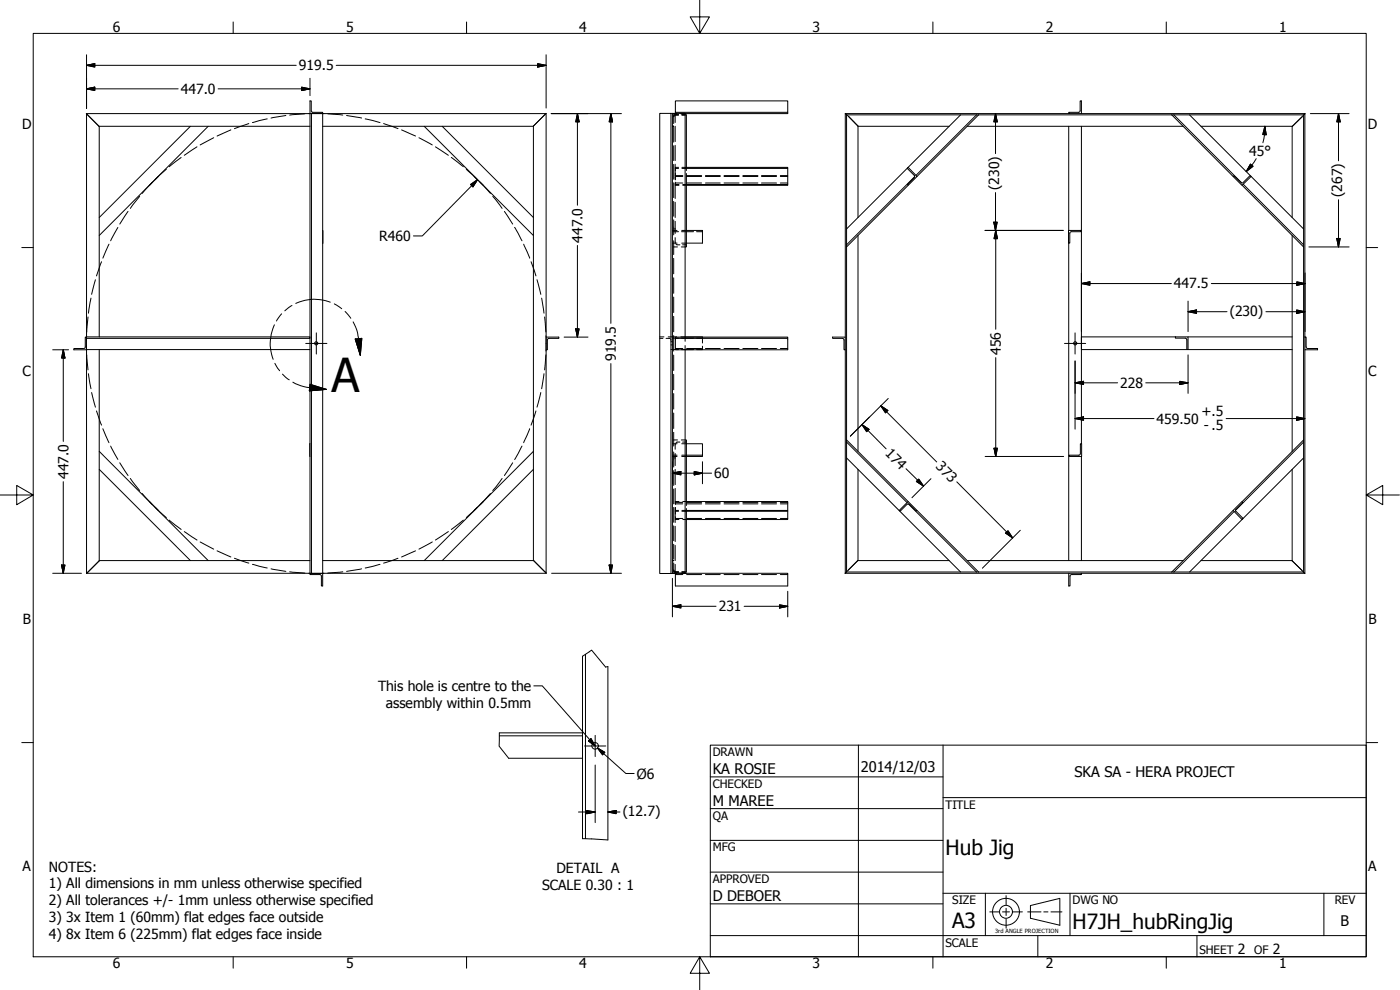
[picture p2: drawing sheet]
<svg xmlns="http://www.w3.org/2000/svg" width="420mm" height="297mm" viewBox="0 0 420 297" stroke-linecap="round" stroke-linejoin="round" font-family="sans-serif">
<!-- layer: Title (ANSI) -->
<g fill="none" stroke="#000" stroke-width=".3">
<path d="M26 34.1v67M29.7 37.9h63.3M57.1 37.9l-27.3 27.4M62.5 37.9l-32.7 32.8M93 34h.5v138.1h-.5zM93 34.1h-67.1l3.9 3.9v63.1M93.4 33.2v-2.9h-.4v3.7M93.4 33.2l.5 .5h2.9v.3M93.5 34h3.3M96.8 34v138.1h-3.3M96.8 34.1h67M127.3 37.9l32.8 32.8"/>
<path d="M132.7 37.9l27.4 27.4M160.1 37.8v130.3l3.8 3.8v-137.9l-3.9 3.9h-63.2M198 34h3.4v138.1h-3.4zM201.4 34h4.2v67.1M201.8 34v137.9M202.7 30.3h33.7v3.4h-33.7zM202.7 33.7v.3M205.6 34.5h.4v15.7M236.4 33.7v.4h-30.8M254.6 34.9l2.9 2.9v27.5M288.3 34.5l-34.2 34.2M290.3 37.9h64.8"/>
<path d="M293.1 34.5l-18.2 18.1M293.7 34.5l-18.5 18.4M320.7 34.1h-67l3.9 3.8h27.3M320.7 37.9v31.2M324.2 33.2v-2.9h.3v3.8h-3.8v-.4h3M324.2 33.2l-.5 .5M324.5 34.1h67.2l-.4 .4h-137.2M324.5 37.9v95.2M351.7 34.5l18.4 18.4M352.3 34.5l20.4 20.4M357 34.5l34.2 34.2M390.8 35l-2.9 2.9h-27.5"/>
<path d="M391.2 34.5v137.2l.4 .4M47.5 52.9l-2.7 2.7M142.4 52.9l2.6 2.7M205.6 50.2h30.8v.3h-30.8M206 53v20.5M236.4 50.5v4.9h-30.4M236.4 55.4v.2h-30.4M272.5 50.2l2.7 2.7-2.7 2.7-.2-.2 2.1-2.2 .1-.4-2.2-2.3zM272.5 55.6l-18.4 18.5M274.5 53l-20.4 20.5M372.4 54.7l-2.1-2-.2 .2 2.6 2.7 2.8-2.7-.3-.2-2.1 2M372.4 54.8h.7"/>
<path d="M372.8 55.6l18.4 18.5M373.1 55.3l18.1 18.2M96.8 69.1v3.8M205.6 73.5h.4v.6h-.4M206 69.1h4.8v3.8h-4.8M257.5 70.7v64.7M320.7 72.9v95.3M321.5 69.5l-.4 .5M321.6 69.5h2.9v-.4h-3.8v3.8h.4v-2.9M387.8 65.3v-27.3l3.8-3.9v67M387.8 70.7v64.7M25.1 104.6h-2.9v.4h3.8"/>
<path d="M25.9 101.1h-.3v3l-.5 .5M25.9 101.5v-.4h67.1v.4h-67.1v3.4h67.1M26 104.9v67.2l3.8-3.9h63.2M29.8 104.9v63.4M163.9 101.1h3.8v.4h-3M164.8 101.5l-.5 .5v3h-.4M202.7 101.1h33.7v.4h-33.7zM202.7 101.5v3.5h33.7v-3.5M205.6 101.1h5.2M205.6 105v66.9M249.9 101.1h3.8v3.9h-.4v-3l-.2-.4-3.2-.1zM253.7 105v66.9l3.8-3.8v-27.3"/>
<path d="M253.7 101.1v-67.1l.4 .4v137.2M324.5 104.9h31.7M324.5 101.1h28.2M352.7 101.1v.4h3l.5 .4M352.7 101.1h3.9v3.8h-.4v-3M356.6 104.9h31.2M356.6 101.1h31.2M391.6 101.1h.4v3l.2 .4 3.2 .1v.4h-3.8zM391.6 105v67.1M391.6 101.1h.1M29.8 135.4l32.7 32.8M93 133.1v3.9"/>
<path d="M160.1 135.4l-32.8 32.8M205.6 132h.4v.6h-.4M206 133.1h4.8v3.5h-4.8M206 132.6v18.2M210.8 136.6v.4h-4.8M254.1 137.4l34.2 34.2M254.1 132.6l18.1 18.2M254.1 132l18.4 18.5M323.8 136.6l.4-.5v-3h.4v3.9h-3.8v-.4h3M324.5 137v31.2M391.2 137.4l-34.2 34.2M391.2 132.6l-20.4 20.5"/>
<path d="M391.2 132l-18.4 18.5M29.8 140.8l27.3 27.4M44.8 150.5l2.7 2.6M145 150.5l-2.6 2.6M160.1 140.8l-27.4 27.4M205.6 153.1h30.8v.3h-30.8M206 150.5h30.4v2.6M206 153.4v18.2h-.4M236.4 153.4v2.5h-30.4M272.5 150.5l2.7 2.6-.2 .3-2.3-2.2-.5 .1-2.1 2.1-.2-.3zM272.6 151.2l20.5 20.4M275.2 153.1l18.5 18.5"/>
<path d="M370.1 153.1l-18.4 18.5M370.4 153.5l-18.1 18.1M371 153.5l2.1 2.1-.4 .3-2.6-2.8 2.6-2.6 .4 .2-2.1 2.1-.2 .3 .1 .4M387.8 140.8v27.5l2.9 2.8M96.8 168.2h63.3l3.9 3.8-67.2 .1v3.7h-.3v-3l-.3-.3-3.2-.1v-.3l-67-.1M201.8 172l-.4 .1M201.8 171.9h3.8M202.7 172v3.8h33.7v-3.8h-30.8M284.9 168.2h-27.5l-2.8 2.9M290.3 168.2h64.8M321.6 172.4h2.9v-.4h-3.8v3.8h.4v-3l.5-.4M324.5 172h67"/>
<path d="M360.4 168.2h27.3l3.8 3.8M391.2 171.6h-137.2l-.4 .4h67.1M174.8 196.9v54.7M175.7 196.3v55.3M149.9 219.9h24.9v.9h-24.9M182.4 200v52M152.7 227.5h22.1"/>
<circle cx="94.9" cy="103" r=".48"/>
<circle cx="322.7" cy="103" r=".48"/>
<circle cx="178.6" cy="223.8" r=".98"/>
</g>
<!-- layer: Visible (ANSI) -->
<g fill="none" stroke="#000" stroke-width=".3">
<path d="M201.8 37.8h.1M201.8 34.1h1.3M201.8 37.9h.1M201.8 38h.1M202.1 37.8h.1M202.1 37.9h.1M202.1 38h.1M202.2 34.7v2.4M202.2 38.2v4.5M202.2 34.7v.1M202.2 34.7v.2M202.2 34.8v.2"/>
<path d="M202.4 34.5l-.2 .1M202.5 34.5h.2M202.6 34.5v2.3M202.6 37.9v4.6M202.7 34.4l-.3 .1M202.7 34.5h-.3M202.7 34.1h.1M202.7 34h.1M202.7 34.4h.9M203.6 34.5l-1.2 .1M204.3 34.1h1.3M204.7 34.4h.9"/>
<path d="M204.7 34.5h.9M202.2 43.7v4.5M202.2 49.3v4.5M202.2 54.8v4.5M202.6 43.6v4.6M202.6 49.3v4.5M202.6 55v4.5M202.7 52.7h2.2M202.7 54.9h2.2M202.7 51.9v.9M202.7 53.1v.9M202.7 54.7v.7"/>
<path d="M202.7 55.5l1.1 .1M202.7 50.5h.9M202.7 55.4h1.1M202.7 52.9h2.2M203.6 50.2h-.9v1M204.7 50.2h.9M204.7 50.5h.9M204.9 55.4h1.1M204.9 55.6h1.1M206 50.2v1M206 52.1v.9M206.1 52.7h4.5"/>
<path d="M206.1 54.9h4.5M206.1 52.9h4.5M211.7 52.7h4.5M211.7 54.9h4.5M211.7 52.9h4.5M217.3 52.7h4.5M217.3 54.9h4.5M217.3 52.9h4.5M222.9 52.7h4.6M222.9 54.9h4.6M222.9 52.9h4.6M228.5 52.7h4.5"/>
<path d="M228.5 54.9h4.5M228.5 52.9h4.5M234.2 52.7h2.2M234.2 54.9h2.2M234.2 52.9h2.2M201.8 72.9h1.4M201.8 69.5h1.8M201.8 69.1h1.4M202.2 60.4v4.5M202.2 66v2.4M202.2 68.5v2M202.2 72.2v4.2"/>
<path d="M202.2 77.5v4.7M202.2 68.7h.2M202.2 74.1h1.1M202.5 68.7h.1M202.6 71.3l.1 1.7M202.6 60.7v4.6M202.6 66.4v3.6M202.9 73.3l1.1 .2M204.5 74.1h1.1M204.5 69.5h3.7M204.6 72.9h1.4M204.6 69.1h1.4"/>
<path d="M204.9 73.5h.7M209 69.5h1.8M202.2 83.4v4.6M202.2 89.1v4.7M202.2 94.9v4.7M198 101.5h.9M198 101.1h1.3M199.9 101.5l1.2 .1M200.5 101.1h2.6M201.3 101.8l.1 .3M201.4 103.5h.1M201.4 102.5h.1"/>
<path d="M201.4 104.9h.1M201.7 103.5h.1M201.7 102.5h.1M201.7 104.9h1.9M201.8 101.5h1.8M202.2 100.7v4.6M202.2 106.5v4.7M202.2 112.3v4.7M202.2 118.1v4.6M202.7 104.6h2.2M204.3 101.1h1.3M204.5 104.9h3.7"/>
<path d="M204.5 101.5h3.7M205.6 101.1v1.3M205.6 103.7v1.3M206.1 104.6h4.5M209 101.5h1.8M210.8 101.8v1.1M210.8 103.9v1h-1.8M210.8 101.1v.5M211.7 104.6h4.5M217.3 104.6h4.5M222.9 104.6h4.6M228.5 104.6h4.5"/>
<path d="M234.2 104.6h2.2M201.8 133.1h1.4M201.8 136.6h1.4M201.8 137h1.4M202.2 123.9v4.7M202.2 129.7v4.1M202.2 135.6v2M202.2 137.7v2.4M202.2 132h1.1M202.2 137.4h.2M202.5 137.4h.1M202.6 136.1v3.6"/>
<path d="M202.7 133.1l-.1 1.7M204 132.6l-1.1 .2M204.5 132h1.1M204.6 133.1h1.4M204.6 136.6h1.4M204.6 137h1.4M204.9 132.6h.7M202.2 141.2v4.5M202.2 146.7v4.5M202.2 152.3v4.4M202.2 157.8v4.4M202.6 140.8v4.6"/>
<path d="M202.6 146.5v4.6M202.6 152.3v4.5M202.6 157.9v4.6M202.7 155.1v.8h1.1M202.7 155.6h2.2M202.7 150.7h2.2M202.7 152.3v1.9M202.7 153.1h.9M202.7 153.4h.9M202.7 151.2h2.2M203.8 150.5h-1.1v.9M204.7 153.1h.9"/>
<path d="M204.7 153.4h.9M204.9 155.9h1.1M204.9 150.5h1.1M206 150.8v.9M206 152.6v.8M206.1 155.6h4.5M206.1 150.7h4.5M206.1 151.2h4.5M211.7 155.6h4.5M211.7 150.7h4.5M211.7 151.2h4.5M217.3 155.6h4.5"/>
<path d="M217.3 150.7h4.5M217.3 151.2h4.5M222.9 155.6h4.6M222.9 150.7h4.6M222.9 151.2h4.6M228.5 155.6h4.5M228.5 150.7h4.5M228.5 151.2h4.5M234.2 155.6h2.2M234.2 150.7h2.2M234.2 151.2h2.2M201.8 168.1h.1"/>
<path d="M201.8 168.3h.1M201.8 172.1h1.3M201.8 168.2h.1M202.1 168.1h.1M202.1 168.3h.1M202.1 168.2h.1M202.2 171.2v.2M202.2 171.4l.2 .2M202.2 163.3v4.5M202.2 168.9v2.4M202.2 171.3v-.2v.3M202.4 171.5l.3 .1"/>
<path d="M202.5 171.6h.2M202.6 163.6v4.6M202.6 169.3v2.3M202.7 171.6h-.3l1.2 .1M202.7 171.6h.9M202.7 172.4h2.2M204.3 172.1h1.3M204.7 171.6h.9M204.7 171.7h.9M205.6 172h.1M206.1 172.4h4.5M211.7 172.4h4.5"/>
<path d="M217.3 172.4h4.5M222.9 172.4h4.6M228.5 172.4h4.5M234.2 172.4h2.2"/>
</g>
<!-- layer: Visible Narrow (ANSI) -->
<path d="M174.8 196.9l2.7-1.8 4.2 5 .7-.1M149.9 219.9l-.1 4 2.9 3.6M174.8 251.6l7.6 .4" fill="none" stroke="#000" stroke-width=".3"/>
<!-- layer: Detail Boundary (ANSI) -->
<path d="M82.4 97.5a13.3 13.3 0 0 0-.4 10.3M84.5 94.2l-1.5 2.1M87.6 91.7l-2.1 1.6M99.1 90.7a13 13 0 0 0-10.3 .3M100.3 91.2l2.3 1.4M103.6 93.5l1.7 2M106 96.6l1.3 3.3 .8 6.7M82.5 109l1.4 2.2M84.8 112.3l2 1.7M87.9 114.7l2.4 1 1.7 .5 5.9 .6M93 115.3l4.9 1.5-5.1 .5zM106.6 101.7l2-.2-.5 5.1z" fill="none" stroke="#000" stroke-width=".3"/>
<path d="M92.8 117.3l5.1-.5zM93 115.3l4.9 1.5-5.1 .5zM106.6 101.7l1.5 4.9zM106.6 101.7l2-.2-.5 5.1z" fill="#000" stroke="#000" stroke-width=".3"/>
<!-- layer: Symbol (ANSI) -->
<g fill="none" stroke="#000" stroke-width=".3">
<path d="M10 10h400v277.1h-400zM70 6.6v3.4M140 6.6v3.4M210 0v10l-2.9-4.9h5.8l-2.9 4.9M280 6.6v3.4M350 6.6v3.4M6.5 74.3h3.5M410 74.3h3.4M0 148.5h10l-5-2.8v5.7l5-2.9M410 148.5l5 2.9v-5.7l-5 2.8h10M6.5 222.8h3.5M410 222.8h3.4"/>
<path d="M70 287.1v3.4M140 287.1v3.4M210 287.1l2.9 4.9h-5.8l2.9-4.9v9.9M280 287.1v3.4M350 287.1v3.4"/>
</g>
<!-- layer: Sketch Geometry (ANSI) -->
<g fill="none" stroke="#000" stroke-width=".3">
<path d="M69.3 39l-4.1 1.8M74.7 37.1l-4.3 1.5M80.2 35.7l-4.4 1.1M85.8 34.7l-4.5 .7M91.5 34.1l-4.6 .4M92.6 34.1h4.6M98.4 34.1l4.5 .4M104 34.7l4.5 .7M109.6 35.7l4.4 1.1M115.1 37.1l4.3 1.5M120.5 39l4.2 1.8M41.9 58.9l-2.8 3.6"/>
<path d="M45.7 54.7l-3 3.3M49.9 50.8l-3.4 3.1M54.4 47.2l-3.6 2.8M59.1 44.1l-3.8 2.5M64.1 41.3l-4 2.2M125.7 41.3l4 2.2M130.7 44.1l3.9 2.5M135.4 47.2l3.7 2.8M140 50.8l3.3 3.1M144.1 54.7l3.1 3.3M147.9 58.9l2.8 3.6M30.5 78.5l-1.5 4.3"/>
<path d="M32.7 73.3l-1.8 4.2M35.4 68.2l-2.2 4M38.4 63.4l-2.5 3.8M151.4 63.4l2.5 3.8M154.4 68.2l2.3 4M157.2 73.3l1.7 4.2M159.4 78.5l1.4 4.3M26.4 95.1l-.4 4.5M27.3 89.5l-.8 4.5M28.6 83.9l-1.1 4.4M161.2 83.9l1.1 4.4M162.6 89.5l.7 4.5"/>
<path d="M163.4 95.1l.4 4.5M26 100.8v4.5M26 106.5l.4 4.5M26.5 112.1l.8 4.5M27.5 117.8l1.1 4.4M162.3 117.8l-1.1 4.4M163.3 112.1l-.7 4.5M163.8 100.8v4.5M163.8 106.5l-.4 4.5M29 123.3l1.5 4.3M30.9 128.6l1.8 4.2M33.2 133.8l2.2 4"/>
<path d="M35.9 138.9l2.5 3.8M153.9 138.9l-2.5 3.8M156.7 133.8l-2.3 4M158.9 128.6l-1.7 4.2M160.8 123.3l-1.4 4.3M39.1 143.6l2.8 3.6M42.7 148.1l3 3.3M46.5 152.2l3.4 3.1M50.8 156.1l3.6 2.8M55.3 159.5l3.8 2.5M134.6 159.5l-3.9 2.5M139.1 156.1l-3.7 2.8"/>
<path d="M143.3 152.2l-3.3 3.1M147.2 148.1l-3.1 3.3M150.7 143.6l-2.8 3.6M60.1 162.6l4 2.2M65.2 165.3l4.1 1.8M70.4 167.5l4.3 1.5M75.8 169.3l4.4 1.1M81.3 170.7l4.5 .7M86.9 171.6l4.6 .3M92.6 172h4.6M102.9 171.6l-4.5 .3M108.5 170.7l-4.5 .7"/>
<path d="M114 169.3l-4.4 1.1M119.4 167.5l-4.3 1.5M124.7 165.3l-4.2 1.8M129.7 162.6l-4 2.2M213.2 223.6h196.8v63.5h-196.8zM213.2 233.1h69.8M257.6 223.6v63.5M283 239.3h127M283 223.6v63.5M213.2 242.6h69.8M213.2 252.1h69.8M213.2 261.7h69.8"/>
<path d="M213.2 271.2h69.8M283 268h127M295.7 268v12.7M297.1 273.6h2.7M300.9 273.6h2.1M301.9 268.7v2.7M301.9 272.5v2.2M301.9 275.7v2.8M304 273.6h2.8M308.4 273.6h4M309.2 271.7l8.9-2.2v8.1l-8.9-2.1zM313.2 273.6h1.3"/>
<path d="M315.4 273.6h3.3M321.1 268v12.7M397.3 268v12.7M213.2 280.7h196.8M311.5 280.7v6.4M359.2 280.7v6.4"/>
<circle cx="301.9" cy="273.6" r="4"/>
<circle cx="301.9" cy="273.6" r="1.94"/>
</g>
<!-- layer: Border (ANSI) -->
<path d="M160.2 205.8h2.6l15.7 17.9-1.9-1.4 .8-.7 1.1 2M179.3 224.5l2.2 1.2-.7 .8zM179.3 224.5l8.5 7.6h2.5" fill="none" stroke="#000" stroke-width=".3"/>
<path d="M176.6 222.3l2 1.5zM176.6 222.3l.8-.7 1.2 2.2zM179.3 224.5l2.2 1.2zM179.3 224.5l2.2 1.2-.7 .8z" fill="#000" stroke="#000" stroke-width=".3"/>
<!-- layer: Center Mark (ANSI) -->
<path d="M94.9 99.9v6.3M322.6 99.9v6.3M91.8 103h6.3M319.5 103h6.3M175.5 223.8h6.3M178.6 220.6v6.4" fill="none" stroke="#000" stroke-width=".3"/>
<!-- layer: Dimension (ANSI) -->
<g fill="none" stroke="#000" stroke-width=".3">
<path d="M26 19.6l2.4-.5v1zM26 19.6h62.9M26 16.4v16.2M100.9 19.6h63M161.4 19.1l2.5 .5-2.5 .5zM163.9 16.4v16M26 26.7l2.4-.6v1.1zM26 26.7h27.5M65.5 26.7h27.5M90.5 26.1l2.5 .6-2.5 .5zM93 23.5v5.2M165.4 34.1h21.1"/>
<path d="M173.3 34.1l.5 2.5h-1zM173.3 34.1v27.5M183.3 34.1l.5 2.5h-1zM183.3 34.1v62.9M298.8 34.1l.5 2.5h-1zM298.8 34.1v12M379.6 37.9l.4 2.5h-1zM379.6 37.9l-.1 2.5-.5 2.4M393.3 34.1h11.6M401.7 34.1l.5 2.5h-1zM401.7 34.1v14.1M141.2 55.4l2.1-1.5-1.4 2.2z"/>
<path d="M143.3 53.9l-16.6 16.9h-2.6M298.8 57.8v11.3M375.3 49.3l.7 .6-2 1.6zM377 47.6l-1.3 2-1.7 1.9M401.7 59.9v14.2M173.3 73.6v27.5M295.6 69.1h23.5M298.3 66.7h1l-.5 2.4zM298.8 69.1l.5 2.5h-1zM298.8 69.1v29.7M392.8 74.1h12.1M401.2 71.6h1l-.5 2.5z"/>
<path d="M172.8 98.7h1l-.5 2.4zM324.5 85.1l2.6-.5v1zM324.5 85.1h27M324.5 81.9v17.6M356.6 93.5l2.5-.5v1zM356.6 90.3v9.2M356.6 93.5h11.6M363.5 85.1h28.2M379.9 93.5h11.7M389.1 93l2.5 .5-2.5 .5zM389.2 84.6l2.5 .5-2.5 .5zM391.7 81.9v17.6"/>
<path d="M15.8 105h4.8M19 105l.5 2.4h-1zM19 105v27.4M169.3 101.1h7.2M183.3 109.1v62.9M266.6 119.6l-11.4 11.3 5.7-5.8M298.8 107.3v29.7M322.6 114.9l2.6-.5v1zM322.6 114.9h12.8M322.6 108.3v20.5M343.9 114.9h12.7M354.1 114.4l2.5 .5-2.5 .5z"/>
<path d="M356.6 106.5v11.5M201.8 138.5v6.6M210.8 138.5v6.6M258.7 127.4l2.1 1.4-.7 .7zM258.7 127.4l7.2 7.3M264.4 121.8l2 1.4-.7 .7zM264.4 121.8l16.7 16.8M295.7 137h23.5M298.3 134.5h1l-.5 2.5zM322.6 125.6l2.6-.5v1zM322.6 125.6h23.7M368 125.6h23.6"/>
<path d="M389.1 125.1l2.5 .5-2.5 .5zM19 144.5v27.5M201.8 142l2.5-.5v1zM201.8 142h11.8M208.3 141.5l2.5 .5-2.5 .5zM271.9 140.6l5.3 5.2M275.7 143.7l1.5 2.1-2.2-1.4zM279.4 143.6l-5.7 5.7M287.1 144.6l16.8 16.8M301.8 159.9l.7-.7 1.4 2.2zM306.2 159.1l-11.4 11.4M15.8 172h8.6"/>
<path d="M18.5 169.5h1l-.5 2.5zM165.5 172h21M182.8 169.5h1l-.5 2.5zM201.8 173.5v11.6M236.4 177.4v7.7M201.8 181.9l2.5-.4v.9zM201.8 181.9h13.1M223.3 181.9h13.1M233.9 181.5l2.5 .4-2.5 .5zM178.6 229.5v17.3M173.6 243.6h5M176.1 243.2l2.5 .4-2.5 .5z"/>
<path d="M182.4 243.6l2.5-.4v.9zM182.4 243.6h3.7"/>
</g>
<g fill="#000" stroke="#000" stroke-width=".3">
<path d="M26 19.6l2.4-.5zM26 19.6l2.4-.5v1zM26 26.7l2.4-.6zM26 26.7l2.4-.6v1.1zM90.5 27.2l2.5-.5zM90.5 26.1l2.5 .6-2.5 .5zM161.4 20.1l2.5-.5zM161.4 19.1l2.5 .5-2.5 .5zM173.3 34.1l.5 2.5zM173.3 34.1l.5 2.5h-1zM183.3 34.1l.5 2.5zM183.3 34.1l.5 2.5h-1z"/>
<path d="M298.8 34.1l.5 2.5zM298.8 34.1l.5 2.5h-1zM401.7 34.1l.5 2.5zM401.7 34.1l.5 2.5h-1zM143.3 53.9l-1.4 2.2zM141.2 55.4l2.1-1.5-1.4 2.2zM375.3 49.3l-1.3 2.2zM375.3 49.3l.7 .6-2 1.6zM379.6 37.9l.4 2.5zM379.6 37.9l.4 2.5h-1zM298.3 66.7l.5 2.4zM298.3 66.7h1l-.5 2.4z"/>
<path d="M298.8 69.1l.5 2.5zM298.8 69.1l.5 2.5h-1zM401.2 71.6l.5 2.5zM401.2 71.6h1l-.5 2.5zM172.8 98.7l.5 2.4zM172.8 98.7h1l-.5 2.4zM324.5 85.1l2.6-.5zM324.5 85.1l2.6-.5v1zM356.6 93.5l2.5-.5zM356.6 93.5l2.5-.5v1zM389.1 94l2.5-.5zM389.1 93l2.5 .5-2.5 .5z"/>
<path d="M389.2 85.6l2.5-.5zM389.2 84.6l2.5 .5-2.5 .5zM19 105l.5 2.4zM19 105l.5 2.4h-1zM322.6 114.9l2.6-.5zM322.6 114.9l2.6-.5v1zM354.1 115.4l2.5-.5zM354.1 114.4l2.5 .5-2.5 .5zM258.7 127.4l2.1 1.4zM258.7 127.4l2.1 1.4-.7 .7zM264.4 121.8l2 1.4zM264.4 121.8l2 1.4-.7 .7z"/>
<path d="M298.3 134.5l.5 2.5zM298.3 134.5h1l-.5 2.5zM322.6 125.6l2.6-.5zM322.6 125.6l2.6-.5v1zM389.1 126.1l2.5-.5zM389.1 125.1l2.5 .5-2.5 .5zM201.8 142l2.5-.5zM201.8 142l2.5-.5v1zM208.3 142.5l2.5-.5zM208.3 141.5l2.5 .5-2.5 .5zM275 144.4l2.2 1.4zM275.7 143.7l1.5 2.1-2.2-1.4z"/>
<path d="M301.8 159.9l2.1 1.5zM301.8 159.9l.7-.7 1.4 2.2zM18.5 169.5l.5 2.5zM18.5 169.5h1l-.5 2.5zM182.8 169.5l.5 2.5zM182.8 169.5h1l-.5 2.5zM201.8 181.9l2.5-.4zM201.8 181.9l2.5-.4v.9zM233.9 182.4l2.5-.5zM233.9 181.5l2.5 .4-2.5 .5zM176.1 244.1l2.5-.5zM176.1 243.2l2.5 .4-2.5 .5z"/>
<path d="M182.4 243.6l2.5-.4zM182.4 243.6l2.5-.4v.9z"/>
</g>
<text font-size="14" x="99.5" y="117.6">A</text>
<g font-size="6.3">
<text x="283.8" y="256.5">Hub Jig</text>
<text x="285.8" y="278.6">A3</text>
<text x="321.9" y="278.6">H7JH_hubRingJig</text>
</g>
<g font-size="4.4">
<text x="213.9" y="232.2">KA ROSIE</text>
<text x="258.4" y="231.6">2014/12/03</text>
<text x="322.5" y="233">SKA SA - HERA PROJECT</text>
<text x="213.9" y="241.9">M MAREE</text>
<text x="213.9" y="270.3">D DEBOER</text>
<text x="402.3" y="277.9">B</text>
</g>
<g font-size="4.2">
<text x="33.8" y="9.6">6</text>
<text x="103.9" y="9.6">5</text>
<text x="173.9" y="9.6">4</text>
<text x="243.8" y="9.6">3</text>
<text x="313.9" y="9.6">2</text>
<text x="383.9" y="9.6">1</text>
<text x="89.7" y="21.1">919.5</text>
<text x="54.3" y="28.2">447.0</text>
<text x="6.7" y="38.7">D</text>
<text x="410.5" y="38.7">D</text>
<text x="374.9" y="46.7">45°</text>
<text x="299.9" y="56.9" transform="rotate(-90 299.9 56.9)">(230)</text>
<text x="402.8" y="59.1" transform="rotate(-90 402.8 59.1)">(267)</text>
<text x="113.8" y="72.3">R460</text>
<text x="174.8" y="72.8" transform="rotate(-90 174.8 72.8)">447.0</text>
<text x="352.3" y="86.5">447.5</text>
<text x="369.1" y="94.7">(230)</text>
<text x="300.4" y="106.5" transform="rotate(-90 300.4 106.5)">456</text>
<text x="6.8" y="113">C</text>
<text x="184.8" y="108.3" transform="rotate(-90 184.8 108.3)">919.5</text>
<text x="410.7" y="113">C</text>
<text x="336.2" y="116.4">228</text>
<text x="360.6" y="124.8">+.5</text>
<text x="347.1" y="127.1">459.50</text>
<text x="361.3" y="129">- .5</text>
<text x="265.4" y="136.3" transform="rotate(45 265.4 136.3)">174</text>
<text x="20.5" y="143.7" transform="rotate(-90 20.5 143.7)">447.0</text>
<text x="214.4" y="143.5">60</text>
<text x="280.6" y="140.2" transform="rotate(45 280.6 140.2)">373</text>
<text x="215.7" y="183.4">231</text>
<text x="6.9" y="187.2">B</text>
<text x="410.7" y="187.2">B</text>
<text x="113.5" y="207.4">This hole is centre to the</text>
<text x="115.8" y="212.4">assembly within 0.5mm</text>
<text x="191.1" y="233.6">Ø6</text>
<text x="186.9" y="244.8">(12.7)</text>
<text x="6.8" y="261.4">A</text>
<text x="14.7" y="261.5">NOTES:</text>
<text x="167" y="262.1">DETAIL A</text>
<text x="410.7" y="261.4">A</text>
<text x="14.7" y="266.6">1) All dimensions in mm unless otherwise specified</text>
<text x="162.7" y="267.1">SCALE 0.30 : 1</text>
<text x="14.7" y="271.6">2) All tolerances +/- 1mm unless otherwise specified</text>
<text x="14.7" y="276.6">3) 3x Item 1 (60mm) flat edges face outside</text>
<text x="14.7" y="281.6">4) 8x Item 6 (225mm) flat edges face inside</text>
<text x="371.5" y="286.2">2</text>
<text x="382" y="286.2">2</text>
<text x="33.8" y="290.5">6</text>
<text x="103.9" y="290.5">5</text>
<text x="173.9" y="290.5">4</text>
<text x="243.8" y="290.5">3</text>
<text x="313.9" y="290.5">2</text>
<text x="383.9" y="290.5">1</text>
</g>
<g font-size="3.5">
<text x="213.9" y="226.9">DRAWN</text>
<text x="213.9" y="236.4">CHECKED</text>
<text x="213.9" y="245.9">QA</text>
<text x="283.8" y="242.6">TITLE</text>
<text x="213.9" y="255.4">MFG</text>
<text x="213.9" y="265">APPROVED</text>
<text x="285.8" y="271.3">SIZE</text>
<text x="321.9" y="271.3">DWG NO</text>
<text x="400.6" y="271.3">REV</text>
<text x="283.8" y="284">SCALE</text>
<text x="360" y="286.2">SHEET</text>
<text x="376.4" y="286.2">OF</text>
</g>
<text font-size="1.7" x="298.6" y="280">3rd ANGLE PROJECTION</text>
</svg>
